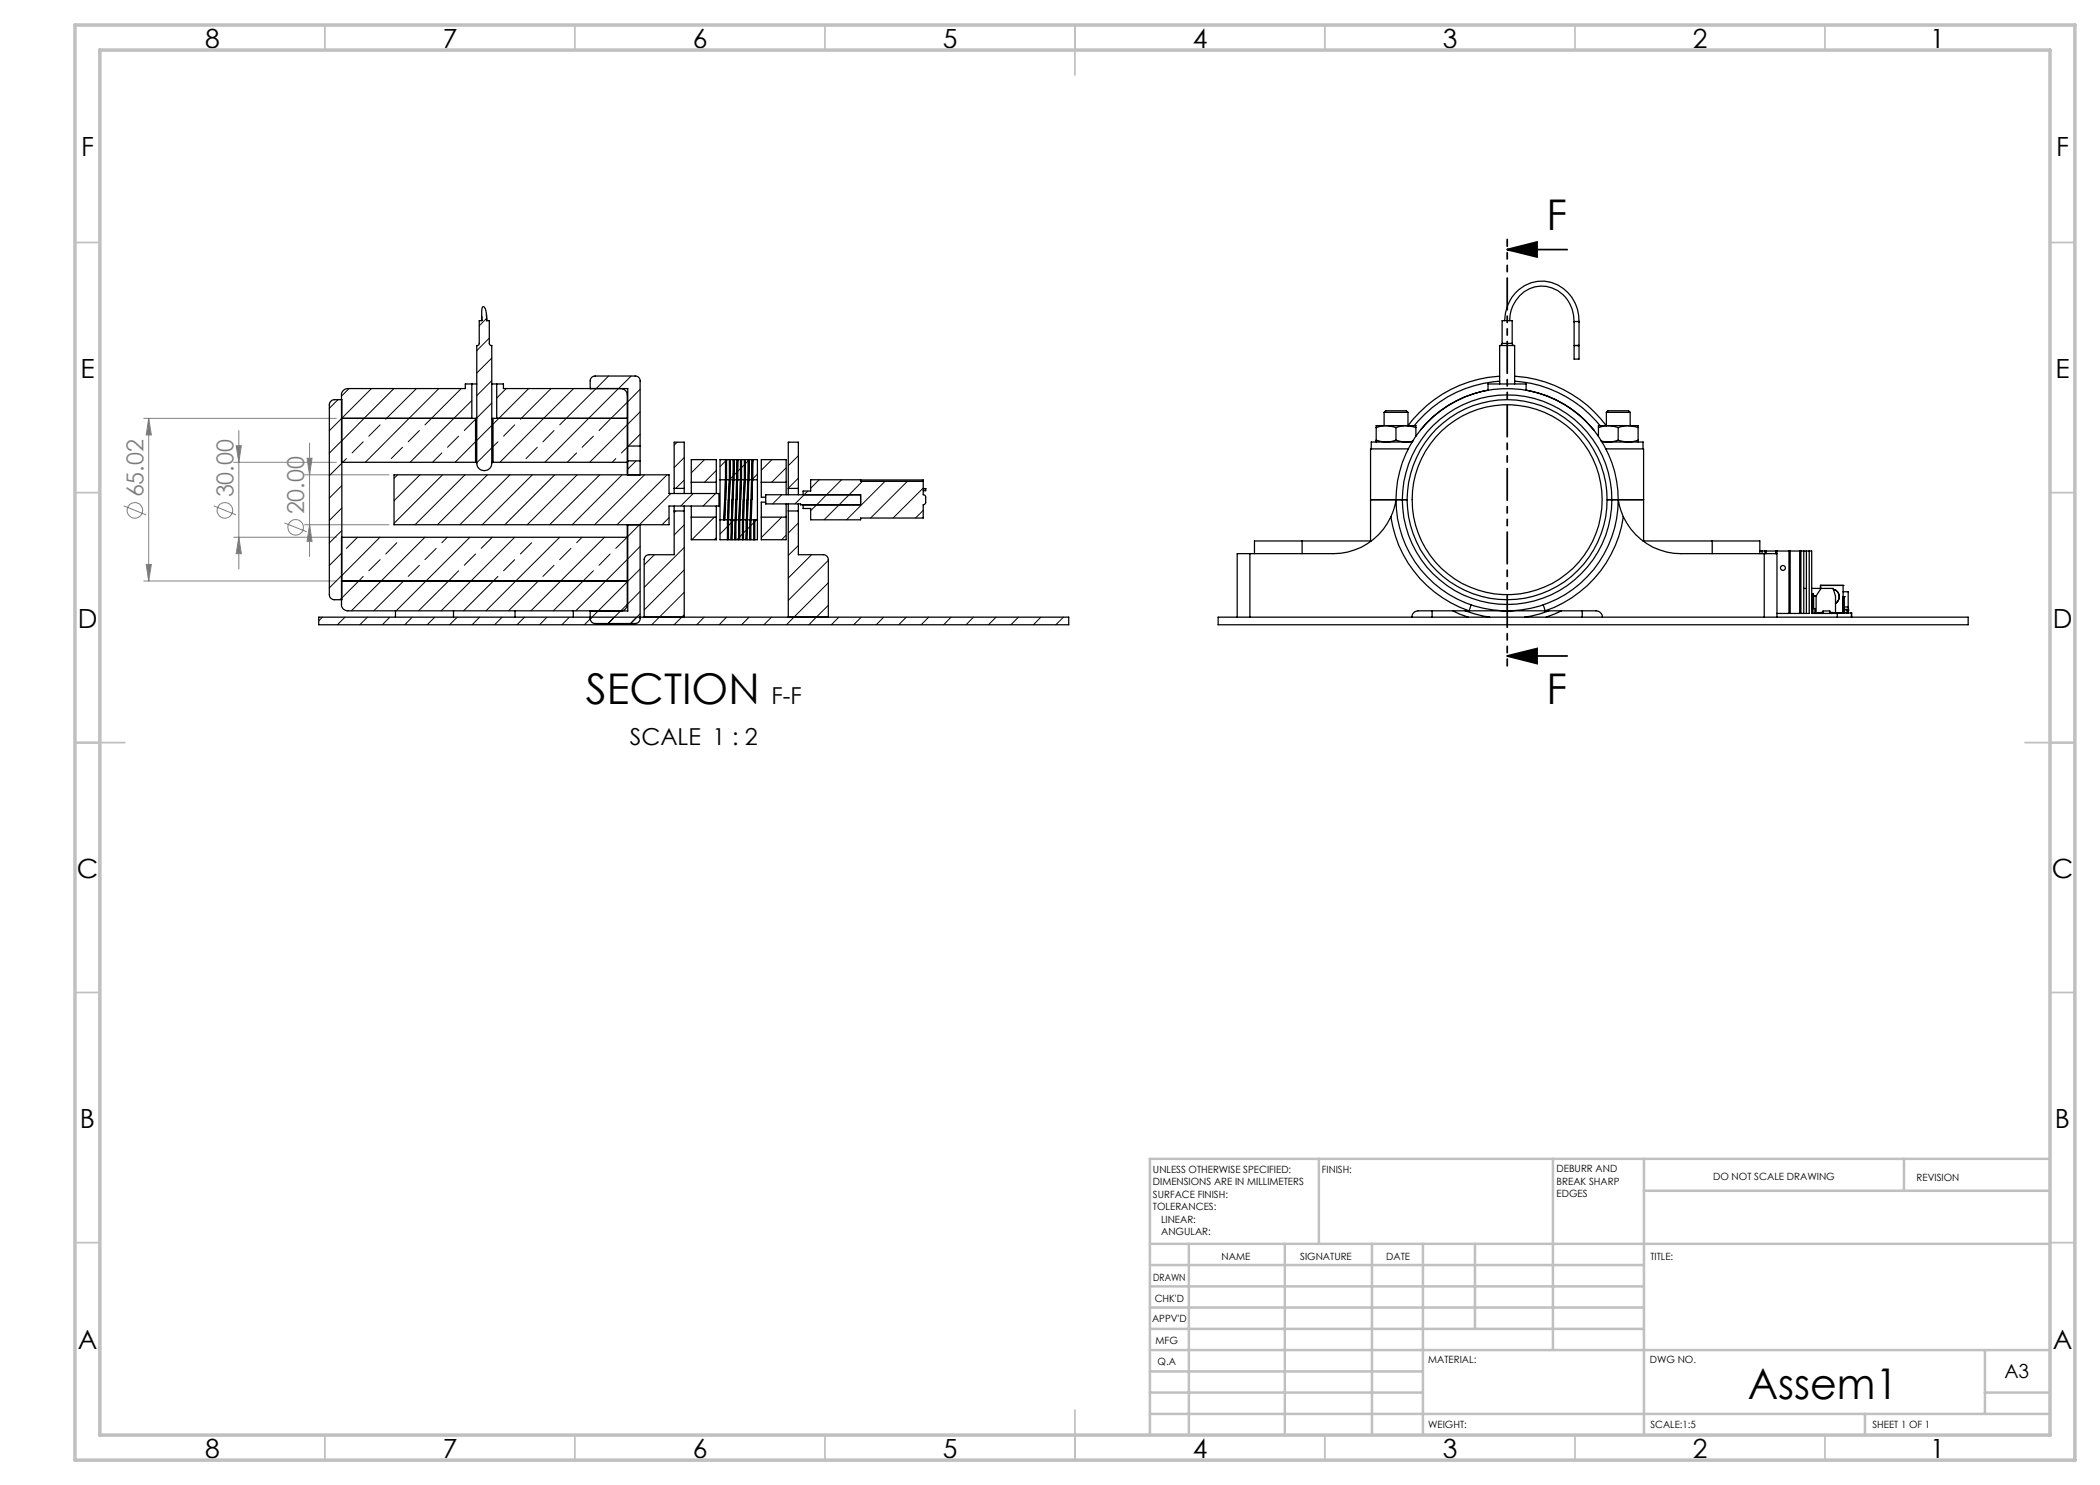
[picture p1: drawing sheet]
<svg xmlns="http://www.w3.org/2000/svg" width="420mm" height="297mm" viewBox="0 0 420 297" stroke-linecap="round" stroke-linejoin="round" font-family="sans-serif">
<g fill="none" stroke="#808080" stroke-width=".2">
<path d="M28.8 83.7h38.5M29.7 83.7v32.5M29.7 83.7l.6 3.3h-1.1zM46.7 92.5h20.6M47.2 89.1h1.1l-.5 3.4zM47.8 86.1v27.7M60.9 95h16.9M61.4 91.6h1l-.5 3.4zM61.9 88.6v22.7M24.8 101.2l4.4 1.8M28.8 116.2h38.5M29.2 112.9h1.1l-.6 3.3z"/>
<path d="M42.8 101.2l4.4 1.8M46.7 107.5h20.6M47.8 107.5l.5 3.2h-1.1zM56.9 104.6l4.4 1.8M60.9 104.9h16.9M61.9 104.9l.5 3.4h-1z"/>
<circle cx="27" cy="102.1" r="1.55"/>
<circle cx="45" cy="102.1" r="1.55"/>
<circle cx="59.1" cy="105.5" r="1.56"/>
</g>
<path d="M301.4 49.9h12M301.4 49.9l6-1.5v3zM301.4 131.2h12M301.4 131.2l6-1.5v3z" fill="none" stroke="#000" stroke-width=".35"/>
<path d="M301.4 47.9v85.3" fill="none" stroke="#000" stroke-width=".35" stroke-dasharray="6.3 1.3 1.3 1.3 1.3 1.3" stroke-dashoffset="5"/>
<g fill="none" stroke="#c0c0c0" stroke-width=".35">
<path d="M65 5v5M115 5v5M165 5v5M215 5v10M265 5v5M315 5v5M365 5v5M15 48.5h5M410 48.5h5M15 98.5h5M410 98.5h5M15 148.5h10"/>
<path d="M405 148.5h10M15 198.5h5M410 198.5h5M15 248.5h5M410 248.5h5M65 287v5M115 287v5M165 287v5M215 282v10M265 287v5M315 287v5M365 287v5"/>
</g>
<g fill="none" stroke="#c0c0c0" stroke-width=".5">
<path d="M263.8 231.8v17M310.6 231.8v38.2M328.8 231.8v55.2M328.8 238.2h81.2M380.8 231.8v6.4M410 231.8h-180v55.2M230 248.8h180M230 257.3h98.8M230 253h98.8M237.8 248.8v38.2M257 248.8v38.2M274.4 248.8v38.2"/>
<path d="M284.6 248.8v38.2M295 248.8v17M230 265.8h98.8M230 261.5h98.8M230 278.5h54.6M230 274.3h54.6M230 270h180M397 278.5h13M397 270v12.8M230 282.8h180M373 282.8v4.2"/>
</g>
<path d="M15 5h400v287h-400zM20 10h390v277h-390z" fill="none" stroke="#c0c0c0" stroke-width=".7"/>
<path d="M301.4 49.9l6-1.5v3zM301.4 131.2l6-1.5v3z" fill="#000"/>
<g fill="#808080">
<path d="M29.2 112.9h1.1l-.6 3.3zM29.7 83.7l.6 3.3h-1.1z"/>
<path d="M47.8 107.5l.5 3.2h-1.1zM47.2 89.1h1.1l-.5 3.4z"/>
<path d="M61.4 91.6h1l-.5 3.4zM61.9 104.9l.5 3.4h-1z"/>
</g>
<g fill="none" stroke="#000" stroke-width=".25">
<path d="M94.4 76.8h1M94.4 76.8h-1.3v.9h-23.5a1.26 1.26 0 0 0-1.3 1.3v13.5h26.8M94.4 76.8v6.9M96.3 63.3l.1 .8M96.5 61.4l.2-.1a1.09 1.09 0 0 1 .5 1.1l.2 1.7h.5v4.7l.2 .3h.3v23.6a1.5 1.5 0 0 1-1.5 1.4 1.5 1.5 0 0 1-1.5-1.4v-23.6a.38 .38 0 0 0 .4-.4v-4.6h.5v-1a2.48 2.48 0 0 1 .2-1.7zM97.3 62.9v1.2M97.3 64.1h.1M98.4 76.8h.9M99.3 76.8h1.4v.9h24.9v11.5M99.3 76.8v6.9M118 77.7v-1.5a.96 .96 0 0 1 1-1h8a.96 .96 0 0 1 1 1v13M118 77.7h.1"/>
<path d="M124.2 77.7a1.33 1.33 0 0 1 1.2 1.3v13.5M297.6 76.8v1.2a22.5 22.5 0 0 0-13.5 8M297.7 76.8h7.5v1.2a22.4 22.4 0 0 1 13.6 8M299.9 69.1h3v7.7M299.9 75.2a24.5 24.5 0 0 0-18.3 10M299.9 76.2a23.8 23.8 0 0 0-17 8.9M299.9 69.1v7.7M300.4 68.7l-.1 .3-.3 .1M300.4 68.7v-4.6h2v4.6M300.4 68.7h2M300.9 64.1a7.8 7.8 0 0 1 8-7.9 7.8 7.8 0 0 1 6.9 8.2M301.9 64.1a6.8 6.8 0 0 1 6.3-6.9 6.8 6.8 0 0 1 6.6 7.2"/>
<path d="M302.4 68.7l.1 .3 .4 .1M302.9 75.2a24.9 24.9 0 0 1 18.4 10M302.9 76.2a24.1 24.1 0 0 1 17.1 8.9M314.8 64.3v7.5h1v-7.5M314.8 64.3h1M314.8 69.1h.3M315.1 69.1h.7M315.5 69.1h.3M66.2 80.3l.7-.4h1.5v40h-1.5a1.02 1.02 0 0 1-1-.9v-38zM68.3 83.7h26.8M78.8 95h55v3.7h10v2.5h-10v3.7h-55zM95.1 92.5h.3"/>
<path d="M95.1 83.7h.3M95.1 83.7v8.8M98.6 92.5h-.2M98.6 83.7h-.2M98.6 92.5h26.8M98.6 83.7v8.8M98.6 83.7h26.8M125.4 92.5v2.5M125.6 89.2v3M125.6 92.2v2.8M125.6 89.2h2.4M125.6 92.2h2.4"/>
<path d="M128 89.2v3M128 92.2v2.8M134.8 97.7v1M134.8 97.7h2M134.8 97.7v-9.3h2v9.3M136.8 97.7v1M138.3 96.4v2.3M138.3 96.4v-4.5h5v4.5M138.3 96.4h5M143.3 96.4v2.3M144 96v-4.1h1.1v4.1M144 96v8"/>
<path d="M144 96h1.1M144.9 99.9v4.1M145.1 96l-.4 8M145.3 91.9l-.2 8M145.3 91.9v4.1M145.3 96l-.4 8M145.3 91.9h.6v4.1M145.3 96h.6M145.7 99.9l-.2 8M145.9 96l-.4 8M146 91.9l-.1 8M146 91.9v4.1"/>
<path d="M146 96l-.3 8M146 91.9h.6v4.1M146 96h.6M146.4 99.9l-.2 8M146.6 96l-.4 8M146.8 91.9l-.2 8M146.8 91.9v4.1M146.8 96l-.4 8M146.8 91.9h.6v4.1M146.8 96h.6M147.2 99.9l-.2 8M147.4 96l-.4 8"/>
<path d="M147.6 91.9l-.2 8M147.6 91.9v4.1M147.6 96l-.4 8M147.6 91.9h.5v4.1M147.6 96h.5M147.9 99.9l-.2 8M148.1 96l-.4 8M148.3 91.9l-.2 8M148.3 91.9v4.1M148.3 96l-.3 8M148.3 91.9h.6v4.1M148.3 96h.6"/>
<path d="M148.7 99.9l-.2 8M148.9 96l-.4 8M149 91.9l-.1 8M149 91.9v4.1M149 96l-.3 8M149 91.9h.6v4.1M149 96h.6M149.4 99.9l-.2 8M149.6 96l-.4 8M149.8 91.9l-.2 8M149.8 91.9v4.1M149.8 96l-.4 8"/>
<path d="M149.8 91.9h.6v4.1M149.8 96h.6M150.2 99.9l-.2 8M150.4 96l-.4 8M150.6 91.9v4.1M150.6 96l-.4 8M150.6 91.9l-.2 8M150.6 91.9h.9v4.1M150.6 96h.9M151.5 96v8M152.3 96.4v3h.8M152.3 96.4v-4.5h4.9v4.5"/>
<path d="M152.3 96.4h4.9M153.1 99h19v2h-12v-.2h-7zM157.2 96.4v2.6M157.7 97.7v1.3M157.7 97.7h2M157.7 97.7v-9.3h2v9.3M159.7 97.7v1.3M172.1 96h12.5v3h.3l.2 .3v1.2l-.2 .4-.3 .1v2.6h-12.5v.4h-10v-2.3h-1.5v-.7M184.6 96.3h-12.5v-.3h-10v2.2h-1.5v.8M184.6 97.7h.5v.4h-.5M184.6 97.8h.5M274.1 99.9h5.1"/>
<path d="M275.2 88a5.7 5.7 0 0 0 4 0M275.2 88v.4M275.2 85.5v2.5M276.8 82.5h4.8M276.8 82.5a.92 .92 0 0 1 1.1-.3h2.6a.95 .95 0 0 1 1.1 .3M276.8 82.5v2.6M277.2 85.1h4M277.2 85.1l2 .4M277.2 85.1l-2 .4M277.2 85.1h-2v.4M279.2 88a5.5 5.5 0 0 0 3.4 .2M279.2 99.9a22.2 22.2 0 0 1 22.2-22.2 22.2 22.2 0 0 1 22.2 22.2"/>
<path d="M279.2 99.9h1.3M279.2 99.9a22.2 22.2 0 0 0 22.2 22.3 22.2 22.2 0 0 0 22.2-22.3M279.2 99.9v.1a9.8 9.8 0 0 1-1 3.4M279.2 85.5v2.5M280.5 99.9a21 21 0 0 1 20.9-20.9 21 21 0 0 1 21 20.9M280.5 99.9a21 21 0 0 0 20.9 21 21 21 0 0 0 21-21M280.5 99.9h.9M281.2 85.1l-2 .4M281.2 85.1l2 .4M281.2 85.1h2v.4M281.6 82.5v2.6M281.7 89.8h-7.6v18.4"/>
<path d="M282.4 88.4h-8.2v1.4M283.2 85.5v1.8M319.7 85.5v1.8M320.4 88.4h8.2v1.4M321.2 89.8h7.5v18.4M321.3 82.5a.77 .77 0 0 1 .9-.3h3.5l.3 .3M321.3 82.5h4.7M321.3 82.5v2.6M321.4 99.9h1M321.7 85.1h3.9M321.7 85.1l1.9 .4M321.7 85.1l-2 .4"/>
<path d="M321.7 85.1h-2v.4M322.4 99.9h1.2M323.6 88a5.8 5.8 0 0 0 4 0M323.6 88a5.5 5.5 0 0 1-3.4 .2M323.6 99.9h5.1M323.6 99.9l.3 1.3 .8 2.2M323.6 85.5v2.5M325.6 85.1l-2 .4M325.6 85.1l2 .4M325.6 85.1h2v.4M326 82.5v2.6M327.6 88v.4"/>
<path d="M327.6 85.5v2.5M68.3 107.5h57.1v13.4a1.26 1.26 0 0 1-1.2 1.3h-54.6a1.21 1.21 0 0 1-1.3-1.3zM68.3 116.2h57.1M125.4 104.9v2.6M125.6 104.9v17.3h-7.6M128 104.9v18.8a.97 .97 0 0 1-1 1h-8a.97 .97 0 0 1-1-1v-1.5M134.8 102.2v8.7h-5a.96 .96 0 0 0-1 1v11.5M134.8 101.2v1M134.8 102.2h2M136.8 101.2v1M136.8 102.2v21.2M138.3 101.2v2.2"/>
<path d="M138.3 103.4v4.5h5v-4.5M138.3 103.4h5M143.3 101.2v2.2M144 104v3.9h1.5M144 104h1.5M145.5 104v3.9M145.7 104v3.9h.5M145.7 104h.5M146.2 104v3.9M146.4 104v3.9h.6M146.4 104h.6M147 104v3.9"/>
<path d="M147.2 104v3.9h.5M147.2 104h.5M147.7 104v3.9M148 104v3.9h.5M148 104h.5M148.5 104v3.9M148.7 104v3.9h.5M148.7 104h.5M149.2 104v3.9M149.4 104v3.9h.6M149.4 104h.6M150 104v3.9"/>
<path d="M150.2 104v3.9h1.3v-3.9M150.2 104h1.3M150.7 104v3.9M151 104v3.9M152.3 103.4v4.5h4.9v-4.5M152.3 103.4h4.9M153.1 100.4h-.8v3M157.2 100.8v2.6M157.7 100.8v1.4M157.7 102.2v21.2M157.7 102.2h2M159.7 102.2v8.7h5a.96 .96 0 0 1 1 1v11.5"/>
<path d="M159.7 100.8v1.4M250 110.7h-2.6v12.7M250 110.7v12.7M260.4 108.2h-9.5v2.5M260.4 108.2h13.8M260.4 108.2v2.5M278.2 103.4a23.6 23.6 0 0 0 15.6 18.8l.4-1.2M278.2 103.4a12.7 12.7 0 0 1-11.6 7.3h-16.6M324.7 103.4a23.4 23.4 0 0 1-15.7 18.8l-.4-1.2M324.7 103.4a12.8 12.8 0 0 0 11.5 7.3h16.6M328.6 108.2h13.8M342.4 108.2h9.6v2.5"/>
<path d="M342.4 108.2v2.5M352 110.2h10.3v12.5h5.2v.7M352.4 110.2v.5M352.8 110.7h2.6M352.8 110.7v12.7M353 110.2v.5M353.2 110.2v.5M355.1 110.2v.5M355.4 110.2v13.2M357.8 110.2v12.5h-2.4M358 110.2v12.5h1.9v-12.5M360.2 110.2v12.5h1.6v-12.5"/>
<path d="M360.8 117.7h.5M360.8 110.2v12.5M361.3 110.2v12.5M362.3 117.7h4.3l.5 1.5v3.5M362.3 119.2h.9M363.2 119.2v3.5M364.1 117.1h4.5M364.1 117.1v.6M364.1 117.1h.1M364.2 117.7v.1M364.2 117.7l-1 1.5M366.6 117.9a1.45 1.45 0 0 1 1.3 1.4"/>
<path d="M367 118a1.49 1.49 0 0 1 .9 1.3M367.9 119.3a1.49 1.49 0 0 1-.8 1.3M368.6 118.4h1v3.1M368.6 117.1v5.5M368.6 119.3h.3M368.6 117.1h.1M368.6 119.3h.1M368.9 119.3v3.3M368.9 119.3h.1M63.7 123.4h150v1.6h-150zM79.1 122.2v1.2M90.7 122.2v1.2"/>
<path d="M103 122.2v1.2M114.7 122.2v1.2M243.6 123.4h150v1.6h-150zM282.4 123.4a1.33 1.33 0 0 1 1.2-1.2h35.6a1.26 1.26 0 0 1 1.3 1.2M286.4 122.2v1.2M290.5 122.2l3.2 1.2M293.1 122.2l1.8 .6 3.1 .6M300.4 122.2h2M309.8 122.2l-1.8 .6-3.1 .6M312.3 122.2l-3.1 1.2M316.4 122.2v1.2M362.3 121.7h.3"/>
<path d="M362.4 121.7l.1-3h.2v.5v2.5M362.6 121.7h.4v1M362.6 121.7v1M363.7 122.5l-.2 .1h.2M363.7 122.5v.1M363.7 122.6l.9 .1M364.6 122.5h-.9M364.6 122.7v-.5h1.4v.5M366 122.5h.9M366.9 122.5l.1 .1h-.1M366.9 122.5v.1M366.9 122.6l-.9 .1"/>
<path d="M367.1 122.6h3.2M367.3 122.6h.1M368.4 122.6h.1M368.6 122.4h.1M368.6 122.1h.1M368.6 121.4h.1M368.6 121.9h.1M368.6 122.6h.1M368.9 121.9h.8M368.9 121.4h.7l.1 .5M368.9 122h.5M369.4 121.9v.1"/>
<path d="M369.4 122v.5h-.5M369.4 122.1h.3M369.4 122.6h.2M369.6 122.4v.2M369.7 122.1l-.1 .3h-.2M369.7 121.9v.2M370.3 122.6v.8"/>
<circle cx="301.4" cy="99.9" r="20"/>
<circle cx="301.4" cy="100" r="19"/>
<circle cx="356.6" cy="113.6" r=".5"/>
</g>
<g fill="none" stroke="#000" stroke-width=".2">
<path d="M67.6 79.9l-1.7 1.8M69.8 77.7l-1.5 1.5M74.3 77.7l-8.4 8.4M78.8 77.7l-10.5 10.5M83.3 77.7l-6.1 6.2M87.8 77.7l-14.7 14.8M92.3 77.7l-7.3 7.3M93.2 76.8l-.1 .1M97.3 63.7l-1.5 1.5M97.9 67.6l-2.5 2.5M98.4 71.6l-3 3M98.4 76.1l-3 3"/>
<path d="M101.2 77.7l-1.9 1.9M105.7 77.7l-7.1 7.1M110.2 77.7l-6.1 6.2M114.7 77.7l-14.7 14.8M119.2 77.7l-7.3 7.3M121.7 75.2l-2.5 2.5M126.2 75.2l-17.2 17.3M128 77.9l-2.4 2.5M68.4 88.1l-2.5 2.5M68.4 97.1l-2.5 2.5M68.4 92.6l-2.5 2.5M69.3 91.7l-.8 .8"/>
<path d="M72.6 88.4l-2.2 2.2M76 85l-2.2 2.2M79.5 95l-.7 .7M80.5 89.5l-2.3 2.2M83.9 86.1l-2.3 2.3M84 95l-5.2 5.2M88.4 90.6l-1.9 1.9M88.5 95l-9.7 9.7M91.7 87.2l-2.2 2.3M93 95l-10 9.9M94.4 80.1l-12.4 12.4M95.1 83.9l-2.2 2.2"/>
<path d="M95.1 88.3l-4.1 4.2M97.5 95l-10 9.9M98.4 89.6l-3 3M98.4 80.6l-3 3M98.4 85.1l-3 3M99.6 88.4l-1 .9M102 95l-10 9.9M102.9 85l-2.2 2.2M106.5 95l-10.1 9.9M107.5 89.5l-2.3 2.2M110.8 86.1l-2.2 2.3M110.9 95l-9.9 9.9"/>
<path d="M115.3 90.6l-1.8 1.9M115.4 95l-10 9.9M118.7 87.2l-2.3 2.3M119.9 95l-10 9.9M122 83.9l-2.2 2.2M123.2 91.7l-.8 .8M124.4 95l-10 9.9M125.4 80.5l-3.2 3.2M125.4 84.9l-7.5 7.6M125.4 89.5l-1.1 1.1M127.2 92.2l-1.6 1.6M128 86.9l-2.3 2.3"/>
<path d="M128 82.4l-2.4 2.4M128.9 95l-10 9.9M133.4 95l-10 9.9M134.2 98.7l-8.6 8.6M135.4 88.4l-.6 .6M136.8 91.5l-2 2M136.8 96l-1.7 1.7M138.6 98.7l-2.5 2.5M140.9 91.9l-2.6 2.7M143.1 98.7l-2.5 2.5M143.3 94.1l-2.4 2.3M145.1 92.2l-1.1 1.1"/>
<path d="M145.4 91.9l-.1 .1M146.6 95.2l-.6 .6M147.4 94.5l-.6 .5M148.1 93.7l-.5 .6M148.9 93l-.6 .5M149.6 92.2l-.6 .5M149.9 91.9l-.1 .1M151.5 94.8l-.9 .9M154.4 91.9l-2.1 2.1M156.4 99l-1.9 1.8M157.2 93.6l-2.9 2.8M157.9 88.4l-.2 .2"/>
<path d="M159.7 95.6l-2 2M159.7 91.2l-2 1.9M161.6 98.2l-2.6 2.6M163.8 96l-1.7 1.6M168.3 96l-6.2 6.1M172.5 96.3l-7.7 7.7M177 96.3l-7.7 7.7M181.5 96.3l-7.4 7.3M184.6 97.6l-6 6M68.4 101.6l-2.5 2.5M68.4 110.6l-2.5 2.5M68.4 115.1l-2.5 2.5"/>
<path d="M68.4 106.1l-2.5 2.5M68.4 119.6l-.4 .3M71.5 107.5l-2.2 2.2M72.6 115.3l-4.3 4.4M76 107.5l-7.7 7.7M76 111.9l-2.2 2.3M79.4 108.5l-2.2 2.3M80.7 116.2l-5.9 6M83.9 113.1l-2.3 2.2M85 107.5l-14.7 14.7M87.2 109.7l-2.2 2.2M89.5 107.5l-1.1 1"/>
<path d="M91.7 114.2l-8 8M94 107.5l-14.8 14.7M95.1 110.8l-2.2 2.3M98.5 107.5l-2.3 2.2M99.6 115.3l-6.9 6.9M102.9 107.5l-14.7 14.7M102.9 111.9l-2.2 2.3M106.3 108.5l-2.2 2.3M107.7 116.2l-6 6M110.8 113.1l-2.2 2.2M111.9 107.5l-14.7 14.7M114.2 109.7l-2.3 2.2"/>
<path d="M116.4 107.5l-1.1 1M118.7 114.2l-8 8M120.9 107.5l-14.7 14.7M122 110.8l-2.2 2.3M125.4 107.5l-2.2 2.2M125.4 111.9l-10.3 10.3M125.4 116.4l-8.5 8.6M128 113.8l-2.4 2.5M128 109.3l-2.4 2.5M128 118.3l-2.4 2.5M130.9 110.9l-2.1 2.1M133.8 103.5l-1.4 1.4"/>
<path d="M135.1 102.2l-.3 .3M136.8 105l-2 2M136.8 109.5l-8 8M136.8 114l-8 8M136.8 118.5l-6.4 6.5M138.4 103.4l-.1 .2M142.9 103.4l-4.5 4.5M143.3 107.6l-.5 .3M145.5 105.3l-1.5 1.5M146.2 104.6l-.5 .5M146.9 104l-.5 .3M147.7 107.6l-.3 .3"/>
<path d="M148.5 106.8l-.5 .5M149.2 106l-.5 .6M150 105.3l-.6 .6M150.7 104.6l-.5 .5M151.3 104l-.3 .3M156.4 103.4l-4.1 4.1M157.2 107l-.9 .9M159.7 104.6l-2 2M159.7 109.1l-2 2M162.3 110.9l-4.6 4.7M165.7 112.1l-8 8M165.7 116.6l-8.4 8.4"/>
<path d="M184.6 102.1l-1.5 1.5M64.5 123.4l-.8 .8M69 123.4l-1.5 1.6M73.5 123.4l-1.5 1.6M78 123.4l-1.5 1.6M82.4 123.4l-1.4 1.6M87 123.4l-1.6 1.6M91.4 123.4l-1.5 1.6M95.9 123.4l-1.5 1.6M100.4 123.4l-1.5 1.6M104.9 123.4l-1.5 1.6M109.4 123.4l-1.5 1.6"/>
<path d="M113.9 123.4l-1.5 1.6M124.1 122.2l-2.7 2.8M125.4 120.9l-1.3 1.3M127.4 123.4l-1.5 1.6M128 122.8l-1.9 1.9M136.8 122.9l-2 2.1M140.8 123.4l-1.5 1.6M145.3 123.4l-1.5 1.6M149.8 123.4l-1.5 1.6M154.3 123.4l-1.5 1.6M165.7 121.1l-3.9 3.9M167.8 123.4l-1.5 1.6"/>
<path d="M172.3 123.4l-1.6 1.6M176.7 123.4l-1.4 1.6M181.3 123.4l-1.6 1.6M185.7 123.4l-1.5 1.6M190.2 123.4l-1.5 1.6M194.7 123.4l-1.5 1.6M199.2 123.4l-1.5 1.6M203.7 123.4l-1.5 1.6M208.2 123.4l-1.5 1.6M212.7 123.4l-1.5 1.6"/>
</g>
<g font-size="8.5">
<text x="309.3" y="46">F</text>
<text x="117.2" y="140.9">SECTION</text>
<text x="309.3" y="140.8">F</text>
<text x="349.6" y="279.7">Assem1</text>
</g>
<g font-size="5.3">
<text x="41" y="9.5">8</text>
<text x="88.5" y="9.5">7</text>
<text x="138.5" y="9.5">6</text>
<text x="188.5" y="9.5">5</text>
<text x="238.5" y="9.5">4</text>
<text x="288.5" y="9.5">3</text>
<text x="338.5" y="9.5">2</text>
<text x="386" y="9.5">1</text>
<text x="16.2" y="31.3">F</text>
<text x="411.2" y="31.3">F</text>
<text x="16.1" y="75.5">E</text>
<text x="411.1" y="75.5">E</text>
<text x="15.5" y="125.5">D</text>
<text x="410.5" y="125.5">D</text>
<text x="15.4" y="175.5">C</text>
<text x="410.4" y="175.5">C</text>
<text x="16" y="225.5">B</text>
<text x="411" y="225.5">B</text>
<text x="15.5" y="269.8">A</text>
<text x="410.5" y="269.8">A</text>
<text x="41" y="291.5">8</text>
<text x="88.5" y="291.5">7</text>
<text x="138.5" y="291.5">6</text>
<text x="188.5" y="291.5">5</text>
<text x="238.5" y="291.5">4</text>
<text x="288.5" y="291.5">3</text>
<text x="338.5" y="291.5">2</text>
<text x="386" y="291.5">1</text>
</g>
<g font-size="4.7" fill="#808080">
<text x="28.7" y="99.5" transform="rotate(-90 28.7 99.5)">65.02</text>
<text x="46.7" y="99.5" transform="rotate(-90 46.7 99.5)">30.00</text>
<text x="60.9" y="102.9" transform="rotate(-90 60.9 102.9)">20.00</text>
</g>
<g font-size="4.7">
<text x="154.3" y="140.8">F-F</text>
<text x="126" y="149.1">SCALE 1 : 2</text>
</g>
<text font-size="3.9" x="400.9" y="275.5">A3</text>
<g font-size="2">
<text x="230.6" y="234.6">UNLESS OTHERWISE SPECIFIED:</text>
<text x="230.6" y="237.1">DIMENSIONS ARE IN MILLIMETERS</text>
<text x="230.6" y="239.6">SURFACE FINISH:</text>
<text x="264.4" y="234.6">FINISH:</text>
<text x="311.3" y="234.5">DEBURR AND</text>
<text x="311.3" y="237">BREAK SHARP</text>
<text x="311.3" y="239.5">EDGES</text>
<text x="342.6" y="236">DO NOT SCALE DRAWING</text>
<text x="383.3" y="236.2">REVISION</text>
<text x="230.6" y="242.1">TOLERANCES:</text>
<text x="232.2" y="244.6">LINEAR:</text>
<text x="232.2" y="247.1">ANGULAR:</text>
<text x="244.3" y="252">NAME</text>
<text x="260" y="251.9">SIGNATURE</text>
<text x="277.2" y="251.9">DATE</text>
<text x="330.1" y="251.9">TITLE:</text>
<text x="230.6" y="256.1">DRAWN</text>
<text x="230.9" y="260.3">CHK'D</text>
<text x="230.4" y="264.4">APPV'D</text>
<text x="231.1" y="268.8">MFG</text>
<text x="231.5" y="273">Q.A</text>
<text x="285.6" y="272.5">MATERIAL:</text>
<text x="330" y="272.5">DWG NO.</text>
<text x="285.6" y="285.5">WEIGHT:</text>
<text x="330.1" y="285.6">SCALE:1:5</text>
<text x="374.5" y="285.6">SHEET 1 OF 1</text>
</g>
</svg>
